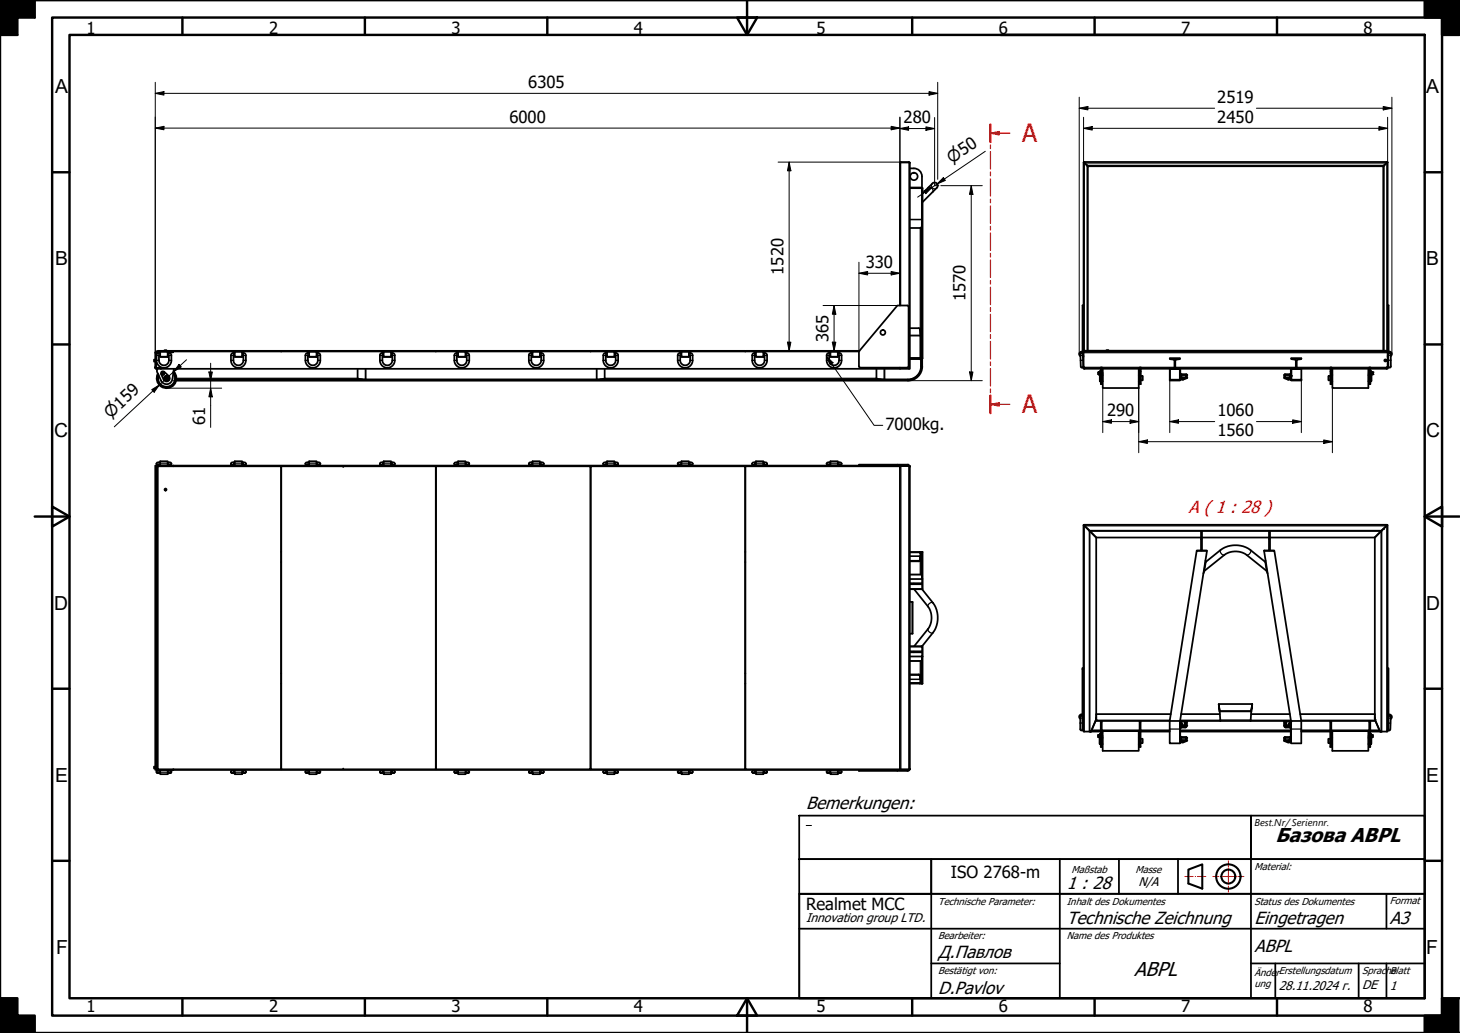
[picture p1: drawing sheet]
<svg xmlns="http://www.w3.org/2000/svg" width="420mm" height="297mm" viewBox="0 0 420 297" stroke-linecap="round" stroke-linejoin="round" font-family="sans-serif">
<!-- layer: Visible (ISO) -->
<g fill="none" stroke="#000" stroke-width=".51">
<path d="M259 46.8h2.8v59.3h-2.8M261.8 46.8l-.2-.2-2.6 .2v41M261.8 46.8h.1M261.8 54.1h3.7v48.9h-.6M261.8 48.4a2.64 2.64 0 0 1 3.5 2.3v3.3M261.8 54l3.6 .1M268.3 52.7a.9 .9 0 0 1 1.3 0 .9 .9 0 0 1 0 1.3l-4.1 4.1M268.3 52.8l-2.8 2.8M311.8 46.7h.2zM311.8 46.7v41.1M311.9 46.7h.1M312 46.6v.2"/>
<path d="M312 46.6h87.2M312 46.8l1.1 1M312.8 47.5l.3 .3M399.1 46.8l-1 1 .2-.3M399.1 46.8l.1-.2-.2 .3M399.3 46.7h-.1M399.3 46.7v41.1M265 65.5l-3.2 .1M258.3 87.8h2.8l.4 .4-.1 17.3-.3 .2-13.7-.1-.2-.3v-4.2zM261.8 94.4l2.9 .1 .2 8.6h.1a5.5 5.5 0 0 1-1.1 4.9 3.7 3.7 0 0 1-2.6 1.1l-8.9-.1-.2-.3v-2.6M399.3 87.8h.3v13.3M399.3 87.8v13.2h.3"/>
<path d="M44.7 105.7l.4 .4M44.7 103.4h-.4v.6h.4M44.7 105.7v.1M44.9 105.6l-.2 .1M44.9 105.7l.2 .1M45.1 105.8h1.2v.3h-1.2M45.1 101.1h202.1M45.1 101.1l-.4 .4v4.2M45.1 101.3l-.2 .1v4.1M45.2 106.1v.8l1.2 2.6a1.71 1.71 0 0 0 1.8 1 1.71 1.71 0 0 0 1.4-1.5l.4-2.9M45.2 106.1l-.2 .1 .2 .1M45.4 101.1v-.2h35.5v.2"/>
<path d="M46.1 101.3l-1.2 .2v4.1l.2 .2M46.1 101.1h2.2v1.6h-2.2zM46.1 101.5h-.6l-.4 .4v2.4l.6 .8 1.3 .7 1.3-.3 .9-1.2 .1-2.4-.4-.4h-.6M46.1 102.2h-.4v1.4a1.43 1.43 0 0 0 1.5 1.5 1.43 1.43 0 0 0 1.4-1.5v-1.4h-.3M46.5 106.9h.8l1.3 1.2a.92 .92 0 0 1-.1 1.4 .92 .92 0 0 1-1.4-.3l-.7-1.6zM46.6 107.4l.1 .2M46.6 107.5l.3 .2M46.7 107.2l-.1 .3M46.8 107.1l-.2 .2M46.8 107.7h.2M46.8 107.7h.1M46.9 107.1h.2"/>
<path d="M47 107.1l-.3 .1M47 107.1l.2 .2M47.1 107.6l-.2 .1M47.2 107.6l-.3 .1M47.2 107.2v.2M47.2 107.3l.1 .1M47.2 107.3l-.1 .3M47.2 107.5l-.1 .2M47.3 107.4l-.1 .2M47.3 100.9v-.2h.6v.2M47.8 108.8l.1 .1M47.8 108.7v.1"/>
<path d="M47.8 108.6v.2M48 108.6l.1 .2M48 108.6l-.2 .1M48 108.6h-.2M48 108.9h-.1M48.1 108.8l-.1 .1M49.8 101.1v.2h-1.5h1.5M49.9 107.3a2.44 2.44 0 0 1-1.6 3.9 2.44 2.44 0 0 1-2.7-3.3M49.9 107.1a2.61 2.61 0 0 1-1.6 4.3 2.61 2.61 0 0 1-2.7-3.7M50 106.8a2.85 2.85 0 0 1 .1 3.8 2.85 2.85 0 0 1-3.8 .5 2.85 2.85 0 0 1-.9-3.7M67.5 101.1h2.2v1.6h-2.2zM67.5 101.5h-.6l-.4 .4v2l.7 1.3 1.2 .6 1.4-.4 .8-1.1 .1-2.3-.4-.5h-.6"/>
<path d="M67.5 102.2h-.3v1.4a1.43 1.43 0 0 0 1.4 1.5 1.43 1.43 0 0 0 1.4-1.5v-1.4h-.3M80.9 101.1v-.2h44.5v.2M89 101.1h2.1v1.6h-2.1zM89 101.5h-.7l-.3 .4-.1 2.2 .8 1.2 1.1 .5 1.3-.3 1-1.2v-2.4l-.4-.4h-.6M89 102.2h-.4v1.4a1.43 1.43 0 0 0 1.4 1.5 1.43 1.43 0 0 0 1.5-1.5v-1.4h-.4M102.9 106.1l.1 2.7 2.1 .3h66.7l2.1-.2 .1-2.8M110.4 101.1h2.1v1.6h-2.1zM110.4 101.5h-.6l-.4 .4v2.4l.5 .8 1.4 .7 1.3-.3 .9-1.2 .1-2.4-.4-.4h-.7M110.4 102.2h-.4v1.4a1.43 1.43 0 0 0 1.5 1.5 1.43 1.43 0 0 0 1.4-1.5v-1.4h-.4M125.5 101.1v-.2h44.4v.2M131.8 101.1h2.2v1.6h-2.2zM131.8 101.5h-.6l-.4 .4v2l.6 1.3 1.3 .6 1.4-.4 .9-1.3v-2.2l-.4-.4h-.6"/>
<path d="M131.8 102.2h-.3v1.4a1.43 1.43 0 0 0 1.4 1.5 1.43 1.43 0 0 0 1.4-1.5v-1.4h-.3M153.2 101.1h2.2v1.6h-2.2zM153.2 101.5h-.3a.69 .69 0 0 0-.7 .7v1.8l.4 .9 .9 .7 1.4 .1 1-.6 .6-1.3-.1-1.8-.4-.5h-.6M153.2 102.2h-.3v1.4a1.43 1.43 0 0 0 1.4 1.5 1.43 1.43 0 0 0 1.4-1.5v-1.4h-.3M174.7 101.1h2.1v1.6h-2.1zM174.7 101.5h-.6l-.4 .4-.1 1.9 .6 1.3 .9 .6h1.3l.9-.6 .5-.8 .1-2.1a.69 .69 0 0 0-.7-.7h-.4M174.7 102.2h-.4v1.4a1.43 1.43 0 0 0 1.5 1.5 1.43 1.43 0 0 0 1.4-1.5v-1.4h-.4M196.1 101.1h2.1v1.6h-2.1zM196.1 101.5h-.6l-.4 .4v2.2l.7 1.2 1.2 .5 1.3-.3 .7-.7 .3-.7-.1-2.2-.3-.4h-.7M196.1 102.2h-.4v1.4a1.43 1.43 0 0 0 1.5 1.5 1.43 1.43 0 0 0 1.4-1.5v-1.4h-.4M217.5 101.1h2.2v1.6h-2.2zM217.5 101.5h-.6l-.4 .4 .1 2.4 .5 .8 1.3 .7 1.3-.3 1-1.2v-2.4l-.4-.4h-.6"/>
<path d="M217.5 102.2h-.3v1.4a1.43 1.43 0 0 0 1.4 1.5 1.43 1.43 0 0 0 1.4-1.5v-1.4h-.3M239 101.1h2.1v1.6h-2.1zM239 101.5h-.7l-.4 .5v1.9l.7 1.3 1.2 .6 1.4-.4 .9-1.1v-2.3l-.4-.5h-.6M239 102.2h-.4v1.4a1.43 1.43 0 0 0 1.4 1.5 1.43 1.43 0 0 0 1.5-1.5v-1.4h-.4M247.3 100.9h-32.8v.2l-.1-.2h-44.4v.2M259 105.7v.4h-212.7v-.3h-1.2M261.8 103h2.9v.3M265.4 103a6.1 6.1 0 0 1-1 5 4.1 4.1 0 0 1-3.1 1.5h-210.6M310.9 102l.1-.5 .8-.2v-.3l-1.1 .5-.1 .5 .3 .4M311.1 101.5h.3l.2 .3 .1 3.6-.3 .3-.4-.3-.1-3.6zM311.5 101v-13.2h.3v13.2l-.3 .1M311.5 101.4v.2"/>
<path d="M311.6 105.7h.2M311.6 102.3h.2l-.2 .3M311.8 105.6l.3 .1v.3M311.8 105.6v.4h.3M311.8 105.8h.3M312 101v-.2h87.1v.2M312.1 106h4.7v-.3h.3v.3h10.9v-.3h.3v.3h8.4M313.1 100.8v-53h85v53M316.1 107.1l.1 .1M316.1 107v.6M316.1 107.6v.1M316.2 107.2v.4"/>
<path d="M316.2 107.6h-.1M316.2 107l-.1 .1M316.2 107h.1l-.1 .2M316.2 107h-.1M316.3 107.6h-.2M316.3 107.2v.4h-.1M316.3 107.6h.1M316.3 107h.1M316.4 107v.7M316.5 107v.7M316.8 105.7v4.8h.3v-4.8M316.8 106.7h-.3v3h.3"/>
<path d="M316.8 105.8h.3M316.8 106.8h.3M317.1 109.4h.1M317.1 108.1h.1M317.1 107.5h.1M317.1 107.2h.1M317.2 107.2v.3M317.2 109.7h.2M317.2 107.8h.2M317.2 107.8v1.9M317.4 106v5.6h10.3v-5.6M318.4 100.8v-.1h.6v.1"/>
<path d="M327.7 109.7h.1M327.7 107.8h.1M327.8 107.8v1.9M327.9 109.4h.1M327.9 108.1h.1M328 105.7v4.8h.3v-4.8M328 105.8h.3M328 106.8h.3M328.3 109.4h.5M328.3 108.1h.5M328.8 108.1v1.3M336.6 109.3v.1h3v-.1"/>
<path d="M336.6 106v3.3M336.7 109.2l-.1 .1M336.7 106v3.2M336.7 106h2.8l-2.8 .1M336.8 103.3l1.1 .2 .1 2.2M336.8 103.3l-.2-.3h3l-.2 .3M338 105.7l-.1 .3M338 105.7h.2v.3h-.2zM338.2 105.7l.1 .3M339.4 103.3l-1.1 .2-.1 2.2M339.5 109.2l.1 .1M339.5 106.1v3.1h-2.8"/>
<path d="M339.5 106h32.1M339.6 109.1v.2M339.7 106v1.4l.3 .2 1.5 .1 .1 1-1.2 .5-.9-.1M371.5 106v1.4l-.3 .2-1.6 .1v1l2 .6M371.6 109.3v.1h2.9v-.1M371.6 109.1v.2M371.6 106v3.2h2.9v-3.1M371.6 106h2.9l-2.9 .1M371.7 103.3l-.1-.3h2.9l-.1 .3M371.7 103.3l1.2 .2v2.2M372.9 105.7v.3M372.9 105.7h.3v.3h-.3z"/>
<path d="M373.2 105.7v.3M374.4 103.3l-1.2 .2v2.2M374.5 109.3h.1M374.5 106h8.3v-.3h.4v.3h10.8v-.3h.4v.3h4.6M382.4 108.1v1.3M382.4 109.4h.5M382.4 108.1h.5M382.9 105.7v4.8h.3v-4.8M382.9 105.8h.3M382.9 106.8h.3M383.2 109.4h.1M383.2 108.1h.1"/>
<path d="M383.3 107.8v1.9M383.3 109.7h.1M383.3 107.8h.1M383.4 106v5.6h10.4v-5.6M393.8 109.7h.1M393.8 107.8h.1M393.9 107.8v1.9M393.9 107.2v.3M393.9 107.5h.2M393.9 107.2h.2M394 109.4h.1M394 108.1h.1"/>
<path d="M394.1 105.7v4.8h.3v-4.8M394.1 105.8h.3M394.1 106.8h.3M394.4 106.7h.2v3h-.2M394.6 108l.1 .1M394.6 107v.7M394.7 108.1l-.1 1.3M394.8 107.6h.1M394.7 107h.3M394.8 107v.7M394.8 107h.1M394.8 107v.7h.2"/>
<path d="M394.8 107.3h.2M395 107v.6zM395 107.6l-.3 .1M395 107.7h.1M399.1 105.8h.2M399.3 105.5l-.3 .5M399.3 101l1.1 .4 .1 .5-.3 .5M399.3 101.3l.8 .2 .1 .5M399.3 105.5v.1M399.3 105.6v.4h-.3M399.3 101h-87.5v4.6M399.3 101v4.5"/>
<path d="M399.5 102.3h-.2l.2 .3M399.5 105.4v-3.6l.4-.3 .3 .3 .1 3.6M399.6 105.6l-.3 .1M399.6 101.4v.2M400.3 105.4l-.4 .3-.3-.3M45.4 134.1h35.5v87.1h-35.5zM45.4 133.7h.7M46.1 133.8l2.2 .1M46.1 133h-.8l-.3 .3 .3 .4 .8 .1M48.3 133.8v-1.2h-2.2v1.3M48.3 133h.8l.2 .3-.2 .4-.8 .1M48.3 133.7h.6"/>
<path d="M49.9 134.1v-.2h-5.2v87.5h5.1v-.2M66.9 133.7h.6M67.5 133.8l2.2 .1M67.5 133h-.8l-.2 .3 .2 .4 .8 .1M69.7 133.8v-1.2h-2.2v1.3M69.7 133h.8l.3 .3-.3 .4-.8 .1M69.7 133.7h.6M80.9 134.2h.1M80.9 134.1h44.5v87.1h-44.5zM88.3 133.7h.7M89 133.8l2.1 .1M89 133h-.8l-.3 .2 .2 .5 .9 .1"/>
<path d="M91.1 133.8v-1.2h-2.1v1.3M91.1 133h.8l.3 .3-.2 .4-.9 .1M91.1 133.7h.7M98.7 134.3h.1M109.7 133.7h.7M110.4 133.8l2.1 .1M110.4 133h-.8l-.3 .3 .2 .4 .9 .1M112.5 133.8v-1.2h-2.1v1.3M112.5 133h.8l.3 .3-.2 .4-.9 .1M112.5 133.7h.7M125.4 134.2h.1M125.5 134.1h44.4v87.1h-44.4z"/>
<path d="M131.2 133.7h.6M131.8 133.8l2.2 .1M131.8 133h-.8l-.3 .3 .3 .4 .8 .1M134 133.8v-1.2h-2.2v1.3M134 133h.8l.2 .3-.2 .4-.8 .1M134 133.7h.6M152.6 133.7h.6M153.2 133.8l2.2 .1M153.2 133h-.8l-.2 .3 .2 .4 .8 .1M155.4 133.8v-1.2h-2.2v1.3M155.4 133h.8l.3 .3-.2 .4-.9 .1M155.4 133.7h.7"/>
<path d="M169.9 134.2h.1M170 134.1h44.4v87.1h-44.4zM174 133.7h.7M174.7 133.8l2.1 .1M174.7 133h-.8l-.3 .3 .2 .4 .9 .1M176.8 133.8v-1.2h-2.1v1.3M176.8 133h.8l.3 .2-.2 .5-.9 .1M176.8 133.7h.7M195.5 133.7h.6M196.1 133.8l2.1 .1M196.1 133h-.9l-.2 .3 .2 .4 .9 .1M198.2 133.8v-1.2h-2.1v1.3"/>
<path d="M198.2 133h.9l.2 .3-.2 .4-.9 .1M198.2 133.7h.7M214.4 134.2h.1M216.9 133.7h.6M217.5 133.8l2.2 .1M217.5 133h-.8l-.2 .3 .2 .4 .8 .1M219.7 133.8v-1.2h-2.2v1.3M219.7 133h.8l.2 .3-.2 .4-.8 .1M219.7 133.7h.6M238.3 133.7h.7M239 133.8l2.1 .1M239 133h-.8l-.3 .3 .2 .4 .9 .1"/>
<path d="M241.1 133.8v-1.2h-2.1v1.3M241.1 133h.9l.2 .3-.2 .4-.9 .1M241.1 133.7h.7M247.2 133.9h-197.4v.2M247.2 133.9h12M258.3 133.9v-.3h3.2v.3M258.3 133.6h-11.1v.3M259 134.2l.2-.2h2.4l.2 .2M259 133.9v87.5M259.1 134.1h2.6M259.2 133.9l-.2 .2h-44.5v87.1h44.5M259.2 133.9h2.4l.2 .2"/>
<path d="M261.8 134.1h.1M261.8 134.1v87.1M80.9 158.7h.1M125.4 158.7h.1M214.4 158.7h.1M261.8 158.7h3.7v7.8M264.7 158.7l.2 1.4M264.9 158.9h.1l-.1 .2M265.3 158.7l-.4 1.2M265.4 158.7l-.5 1.4M311.8 151l.2 .1zM311.8 151v59.4h5v-.3"/>
<path d="M311.9 150.9l.1 .2M311.9 150.9h87.3M312 151.1l3.5 3.5M312 151.1h.1M312.1 151.2l3.4 3.4M313 152.1h.1M315.5 154.6v52.1l-1.6 3.7M315.5 154.6h30.1M344.4 158.4h2.9l-7.7 48.9v6.4h-3v-6.4zM344.4 158.4h2.9M345.6 152.7h.3v5.5h-.3zM345.9 154.6h19.3"/>
<path d="M363.8 158.4h2.9M365.2 152.7h.3v5.5h-.3zM365.5 154.6h30.1M395.6 154.6v52.1M399.1 151.1l-3.5 3.5M399.1 151.1l.2-.1-3.7 3.6M399.2 150.9l-.1 .2zM399.3 151v59.4h-4.9v-.3M80.9 161.6h.1M125.4 161.6h.1M214.4 161.6h.1M261.8 169.4h3.5"/>
<path d="M261.8 166.5h3.6v2.9h-3.6M261.8 173l.8 .1v9.1l-.8 .1M261.8 167.7h3.5v.3h-3.4M261.8 165.2h3.4M261.9 167.7l-.1 .3M263.1 169.4l4 5a5.6 5.6 0 0 1 0 6.4l-4 5.1M264.9 160.1v-.1l-.3 1.2-2.8 .1M264.9 160.1h.1M264.9 160.1l-.3 1.3h-2.8M265.2 166.5h.3l-.1 2.9M265.2 169.4h.2M265.3 169.4l3.6 4.6 .6 1.3 .4 1.9-.2 1.9-.7 2.1-3.7 4.7"/>
<path d="M346.6 164.2l5.8-4.6a5.6 5.6 0 0 1 6.3 0l5.8 4.6M346.6 164.2l-.3 .7M346.9 161.2l.1 .4M347 161.6l4.7-3.8 1.7-.7 1.7-.3 2.2 .2 1.9 .7 4.9 3.9M347 161.6l-.4 2.6M364.1 161.6l.4 2.6M364.2 161.2l-.1 .4M364.5 164.2l.3 .7M80.9 196.6h.1M80.9 193.6h.1M125.4 196.6h.1M125.4 193.6h.1"/>
<path d="M214.4 196.6h.1M214.4 193.6h.1M261.8 185.9h3.5M261.8 185.9h3.6v2.9h-3.6M261.8 193.9l2.8 .1 .3 1.3M261.8 194.1h2.8l.3 1.2M261.8 187.3h3.5v.3h-3.4M261.8 190.1h3.4M261.9 187.3l-.1 .3M264.7 196.4v.2M264.9 195.3l.1 .1M264.9 195.2l.5 1.4"/>
<path d="M264.9 196.2l.1 .2h-3.2M264.9 195.2v1.2M264.9 195.3v.1M264.9 195.2h.1M265 195.4l.3 1.2M265.2 188.8h.3M265.4 185.9l.1 2.9M265.4 185.9h-.2M265.5 188.8v7.8h-3.7M311.8 192.1h-.3v17.9h.3M399.3 192.1h.3v17.9h-.3M311.1 205.4l-.5 .6 .3 .7"/>
<path d="M311.5 205.9a.35 .35 0 0 0-.4-.1 .35 .35 0 0 0-.2 .3v3.6l.2 .3 .4-.1M311.5 205.7l-.5 .1-.1 .5M311.5 205.4l-.4 .1M313.7 210.4h.1M314 210.1h2.8M315.3 207.3h80.5M315.4 206.9l.1 .1M315.4 206.9h.1M315.5 205.4v1.1M315.5 207l-1.6 3.3M315.5 205.3h21.4M315.5 206.5v.1"/>
<path d="M316.1 211.4h.1M316.1 211.4v.6M316.1 212h.1M316.1 211.3l.2 .1zM316.1 211.7v.3M316.1 211.4v.3M316.3 211.4v.3h-.2M316.3 211.7v.3h-.2M316.3 211.9h.1M316.3 211.4h.1M316.4 211.3v.7M316.5 211.3v.7"/>
<path d="M316.5 212.3v1.5M316.8 210h.1M316.8 210v.1M316.8 207.3v.3h.3M316.8 211.1h-.3v2.9h.3M317.1 207.3v7.5h-.3v-7.2M317.1 212.4h.1M317.1 213.7h.1M317.1 211.5h.1M317.1 211.8h.1M317.1 210v.1M317.1 210.1v.3h.2"/>
<path d="M317.1 210.1h10.8M317.2 211.5v.3M317.2 212.2v1.8M317.2 212.2h.1M317.2 214h.1M317.3 210.2h10.4v5.7h-10.4zM327.7 212.2h.1M327.7 214h.1M327.8 212.2v1.8M327.9 212.4h.1M327.9 213.7h.1M327.9 210.1v.3h-.2"/>
<path d="M327.9 210h.1M328 210l-.1 .1M328 207.3v.3h.2M328.2 207.3v7.5h-.2v-7.2M328.2 212.4h.5M328.2 213.7h.5M328.3 210v.1M328.3 210.1v.3h8.3M328.3 210.1h8.3M328.7 212.4v1.3M339.6 210.1h31.9M339.6 210.4h31.9"/>
<path d="M339.7 207.3l-.1 .2M339.9 205.3h11.1M341.1 207.4l-.1 .1M341.4 207.3l.1 .2-.1 1.5-.3 .2h-1.1l-.3 .2-.1 2.3 .3 .3h1.6v1l-1.1 .5h-.8M350.7 202.4h9.7M351 204.4v.1M351 204.4l-.3-2 .3 2.1M351 204.6l.2 2.7M360 205.3h11.2M360.1 204.4v.1M360.1 204.6l-.2 2.7M360.4 202.4l-.3 2.1z"/>
<path d="M369.7 207.3l-.1 .2 .1 1.5 .3 .2h1.1l.3 .2 .1 2.3-.3 .3h-1.6v1l1.1 .5h.9M370 207.4l.1 .1M371.4 207.3l.2 .2M371.5 207.3l-7.7-48.9h2.9l7.8 48.9v6.4h-2.9v-6.4M374.2 205.3h21.4M374.5 210.1h8.3M382.4 212.4v1.3M382.4 212.4h.4M382.4 213.7h.4M382.8 210v.1M382.8 207.3v.3h.3M382.8 210.1v.3h-8.3"/>
<path d="M383.1 207.3v7.5h-.3v-7.2M383.1 212.4h.1M383.1 213.7h.1M383.2 210v.1M383.2 210.1v.3h.2M383.2 210.1h10.8M383.3 212.2v1.8M383.3 212.2h.1M383.3 214h.1M383.4 210.2h10.4v5.7h-10.4zM393.8 212.2h.1M393.8 214h.1"/>
<path d="M393.9 212.2v1.8M393.9 211.5v.3M393.9 211.5h.1M393.9 211.8h.1M394 212.4h.1M394 213.7h.1M394 210v.1M394 210.1v.3h-.2M394 207.3v.3h.3M394.3 210l.1 .1M394.3 207.3v7.5h-.3v-7.2M394.3 211.1h.3v2.9h-.3"/>
<path d="M394.3 210h.1M394.4 210.1h2.6M394.6 212.3v1.5M394.6 211.3v.7M394.8 211.9h.1M394.7 212l.1-.7v.7h.2M394.8 211.4h.1M394.8 211.8h.2M394.8 211.4h.2M395 211.3v.1M395 211.3h-.3M395 211.4v.6"/>
<path d="M395 212h.1M395.6 206.5v.1M395.6 206.6h.1M395.6 206.7l1.7 3.7M395.6 205.4v1.1M395.6 207l1.6 3.3M395.7 206.9l-.1 .1M395.7 206.9h.1M397.3 210.4h.1M399.6 205.4a.75 .75 0 0 1 .9 .4 .75 .75 0 0 1-.3 1M399.6 205.7l.5 .2 .1 .4M399.6 206l.5-.1 .1 .6-.1 3.2-.2 .3h-.4"/>
<path d="M44.7 220.4h-.4v.6h.4M45 222l.3 .3h.8h-.7M45 221.9v.1M46.1 221.4h2.2v1.2h-2.2zM46.1 221.6h-.8l-.3 .3M48.3 221.6h.8l.2 .3M49.3 222l-.2 .3h-.8h.6M49.3 221.9v.1M49.8 221.4h197.4M49.9 221.2l-.1 .2M66.5 222l.2 .3h.8h-.7M66.5 221.9v.1"/>
<path d="M67.5 221.4h2.2v1.2h-2.2zM67.5 221.6h-.8l-.2 .3M69.7 221.6h.8l.3 .3M70.8 222l-.3 .3h-.8h.7M70.8 221.9v.1M80.9 221h.1M87.9 222l.2 .3h.9h-.7M87.9 221.9v.1M89 221.4h2.1v1.2h-2.1zM89 221.6h-.9l-.2 .3M91.1 221.6h.8l.3 .3M92.2 222l-.3 .3h-.8h.7"/>
<path d="M92.2 221.9v.1M98.7 221h.1M109.3 222l.3 .3h.8h-.7M109.3 221.9v.1M110.4 221.4h2.1v1.2h-2.1zM110.4 221.6h-.8l-.3 .3M112.5 221.6h.9l.2 .3M113.6 222l-.2 .3h-.9h.7M113.6 221.9v.1M125.4 221h.1M130.7 222l.3 .3h.8h-.7M130.7 221.9v.1"/>
<path d="M131.8 221.4h2.2v1.2h-2.2zM131.8 221.6h-.8l-.3 .3M134 221.6h.8l.2 .3M135 222l-.2 .3h-.8h.7M135 221.9v.1M152.2 222l.2 .3h.8h-.6M152.2 221.9v.1M153.2 221.4h2.2v1.2h-2.2zM153.2 221.6h-.8l-.2 .3M155.4 221.6h.8l.3 .3M156.5 222l-.3 .3h-.8h.7M156.5 221.9v.1"/>
<path d="M169.9 221h.1M173.6 222l.3 .3h.8h-.7M173.6 221.9v.1M174.7 221.4h2.1v1.2h-2.1zM174.7 221.6h-.8l-.3 .3M176.8 221.6h.9l.2 .3M177.9 222l-.2 .3h-.9h.7M177.9 221.9v.1M195 222l.3 .3h.8h-.7M195 221.9v.1M196.1 221.4h2.1v1.2h-2.1zM196.1 221.6h-.8l-.3 .3"/>
<path d="M198.2 221.6h.8l.3 .3M199.3 222l-.2 .3h-.9h.7M199.3 221.9v.1M214.4 221h.1M216.5 222l.2 .3h.8h-.6M216.5 221.9v.1M217.5 221.4h2.2v1.2h-2.2zM217.5 221.6h-.8l-.2 .3M219.7 221.6h.8l.2 .3M220.7 222l-.2 .3h-.8h.7M220.7 221.9v.1M237.9 222l.2 .3h.9h-.7"/>
<path d="M237.9 221.9v.1M239 221.4h2.1v1.2h-2.1zM239 221.6h-.8l-.3 .3M241.1 221.6h.8l.3 .3M242.2 222l-.3 .3h-.8h.7M242.2 221.9v.1M258.3 221.4h-11.1v.3h14.3v-.3M259 221.2l.2 .2M259 221.1l.2 .2h2.4l.2-.2M259 221.2h.1M259.1 221.2h2.6M259.2 221.4h-.9v.3"/>
<path d="M261.8 221.2h.1M261.8 221.2l-.1 .2h-2.5"/>
<circle cx="263" cy="50.7" r="1.07"/>
<circle cx="254.1" cy="95.6" r=".71"/>
<circle cx="46.9" cy="107.4" r=".35"/>
<circle cx="47.9" cy="108.8" r=".71"/>
<circle cx="47.9" cy="108.8" r=".56"/>
<circle cx="47.9" cy="108.8" r=".46"/>
<circle cx="47.9" cy="108.8" r=".12"/>
<circle cx="47.9" cy="108.8" r=".16"/>
<circle cx="398.7" cy="103.6" r=".29"/>
<circle cx="47.6" cy="140.8" r=".29"/>
</g>
<!-- layer: Visible Narrow (ISO) -->
<g fill="none" stroke="#000" stroke-width=".36">
<path d="M259 46.8h.1M259.2 46.6v41.2M261.5 46.6v.1M261.6 46.7v59.4M261.8 46.8h.1M261.8 54.1h3.4h-3.4M265.2 54.1v48.9M265.4 54.1v48.9M267.1 53.9a.97 .97 0 0 1 1.1 .3 .97 .97 0 0 1 .2 1M311.9 46.7h.1M312 46.7v54.1M312.1 46.9h86.9"/>
<path d="M312.8 47.5h85.5M312.9 47.6v53.2M398.3 47.6v53.2M399.1 46.7v54.1M399.2 46.7h.1M261.8 63.2h3.4M261.8 63.1h3.4M264.8 65.6v30.5M265.1 65.2v37.8M261.8 96.6h3.1M261.8 96.4h3.1M44.7 105.5h.2"/>
<path d="M44.7 105.7h.2M44.7 101.5h.2M44.9 105.8l-.1 .1M45 103.6h.7M45.1 101.1v.2M45.1 105.8v.3M45.7 101.5v.7h-.7M46.1 101.2h2.2M46.1 102.5h2.2M48.6 103.6h.7M48.6 101.5v.7h.7M49.7 101.1v.2"/>
<path d="M50.7 109.3h210.6M50.8 108.8h52.1M50.8 109h53.4M66.5 103.6h.7M67.2 101.5v.7h-.7M67.5 101.2h2.2M67.5 102.5h2.2M70 103.6h.8M70 101.5v.7h.8M87.9 103.6h.7M88.6 101.5v.7h-.7M89 101.2h2.1"/>
<path d="M89 102.5h2.1M91.5 103.6h.7M91.5 101.5v.7h.7M105.1 106.1v3M105.3 106.1v3M109.3 103.6h.7M110 101.5v.7h-.7M110.4 101.2h2.1M110.4 102.5h2.1M112.9 103.6h.7M112.9 101.5v.7h.7M130.7 103.6h.8"/>
<path d="M131.5 101.5v.7h-.8M131.8 101.2h2.2M131.8 102.5h2.2M134.3 103.6h.7M134.3 101.5v.7h.7M152.2 103.6h.7M152.9 101.5v.7h-.7M153.2 101.2h2.2M153.2 102.5h2.2M155.7 103.6h.8M155.7 101.5v.7h.8M171.6 106.1v3"/>
<path d="M171.8 106.1v3M172.7 109h80.8M173.6 103.6h.7M174 108.8h78.2M174.3 101.5v.7h-.7M174.7 101.2h2.1M174.7 102.5h2.1M177.2 103.6h.7M177.2 101.5v.7h.7M195 103.6h.7M195.7 101.5v.7h-.7M196.1 101.2h2.1"/>
<path d="M196.1 102.5h2.1M198.6 103.6h.7M198.6 101.5v.7h.7M216.5 103.6h.7M217.2 101.5v.7h-.7M217.5 101.2h2.2M217.5 102.5h2.2M220 103.6h.7M220 101.5v.7h.7M237.9 103.6h.7M238.6 101.5v.7h-.7M239 101.2h2.1"/>
<path d="M239 102.5h2.1M241.5 103.6h.7M241.5 101.5v.7h.7M254.4 106.1v3M254.6 106.1v3M259.2 105.7v.4M261.3 109.1v.2M261.8 103.2h2.9M261.8 103.3h2.9M261.8 103h3.1M261.8 102.9h3.1M265 103v.1"/>
<path d="M265.1 103l-.1 2.4M265.3 103v2.4h-.2a3.8 3.8 0 0 1-3.8 3.8h-210.6M265.3 105.3a4 4 0 0 1-4 4M311.6 102.2h-.7M311.7 103.6h-.7M311.7 105.3h.1M311.8 101.4h87.5M311.9 105.6h.2M312.1 105.6h86.9v.3M312.1 105.6v.3M316.5 109.1h.3M316.5 107.5h.3"/>
<path d="M316.8 109.5h.3M328 109.5h.3M338.3 105.7v.3M339.5 109l.2 .1M339.5 108.3h.2l.2 .7M339.5 108.1h.3M339.5 109.1l.2 .1M339.5 107.7l.4 .2M339.5 107.9l.5 .4M339.5 107.4l.4 .5M339.6 106v1.4l.1-.1M339.6 107.3l.4 .4z"/>
<path d="M339.7 109.1h.1M339.8 108.2l.1 .1zM339.8 108.1l.2 .2M339.8 108.1v.1M339.8 108v.1M339.9 108.4v.1M339.9 108.4l-.1 .5M339.9 109h.1M339.9 109l.1 .1M339.9 108.5v.5M339.9 108.4h.1M339.9 107.9h1.3"/>
<path d="M340 107.7h1.3zM340 107.6l1.3 .1M340 109.1l.4 .1M340 109.1h-.2M340 108.4l-.1 .1M340 108.3v.1M340 109v.1M340.4 109v.1M340.4 109h.1M340.4 109l.9-.4h-1.3v.4h.4M341.2 107.9l.1 .1M341.2 107.9l.2-.1-.1 .2"/>
<path d="M341.3 108v.4h-1.3M341.3 107.7l.2 .2M341.4 107.6l-.1 .1M341.4 108.4v.1M341.5 108.6l-1 .5M341.5 107.9l-.1 .5M341.5 107.9v.7l-.1-.1M341.5 108.6l.1 .1M341.6 107.8l-.1 .8M369.6 107.8v.9M369.6 108.6l.1 .2M369.7 108.6l.1 .2z"/>
<path d="M369.7 108l-.1 .6 .1-.1M369.7 108.4v.1M369.7 108.4h.2M369.7 108h.2M369.7 108v.4M369.7 108.8h.1M369.7 108.8l.9 .3M369.8 107.6h1.3M369.8 107.7l1.4 .1zM369.8 107.7l-.2 .2M369.9 108.4l-.2 .1M369.9 108v.4"/>
<path d="M369.9 107.9v.1M369.9 107.9v-.1l-.2 .2M369.9 107.9h1.3M370.7 109l.1 .1M370.7 109h.1M370.7 109l-.8-.4h1.2v.4h-.3M370.8 109v.1M371.1 109.1h.3M371.1 109.1l-.3 .1M371.1 108.3v.1h-1.2M371.1 109v.1M371.2 109h-.1"/>
<path d="M371.2 109h.2M371.2 109l-.1 .1M371.2 107.8v.1M371.2 108.4v.5v-.4M371.2 108.4v.1M371.2 108.4l-.1 .2 .1-.1M371.3 108.2l.1 .1zM371.3 108v.1M371.3 108.1l-.2 .2M371.3 108.1l.1 .1M371.4 109h.1M371.4 108.2l.2-.1z"/>
<path d="M371.4 108.9l-.2 .1M371.4 109.1h.1M371.4 109.1v.1M371.4 109l.1 .1M371.5 107.3h.1M371.5 107.3l-.3 .4M371.6 106l-.1 1.3M371.6 108.2l-.2 .1v.7M371.6 109h-.2M371.6 109.1l-.1 .1M371.6 107.9l-.5 .4M371.6 107.7l-.4 .2"/>
<path d="M371.6 107.4l-.4 .4M372.9 105.7v.3M382.9 109.5h.3M394.1 109.5h.3M394.4 109.1h.2M394.4 107.5h.2M399 105.6h.2M399.3 105.3h.2M399.5 102.2h.7M400.2 103.6h-.7M45 133.4l.3 .3h.3M45 133.3l.5 .4"/>
<path d="M45.1 133.9v87.5M45.8 133v.7M46.1 133.2h2.2M48.6 133v.7M49.3 133.4l-.2 .3h-.3M49.3 133.3l-.4 .4M66.5 133.4l.2 .3h.3M66.5 133.3l.4 .4M67.2 133v.7M67.5 133.2h2.2M70 133v.7M70.8 133.4l-.3 .3h-.3"/>
<path d="M70.8 133.3l-.5 .4M87.9 133.4l.2 .3h.4M87.9 133.3l.1 .3 .3 .1M88.6 133v.7M89 133.2h2.1M91.5 133v.7M92.2 133.4l-.2 .3h-.4M92.2 133.3l-.4 .4M109.3 133.4l.2 .3h.4M109.3 133.3l.4 .4M110 133v.7M110.4 133.2h2.1"/>
<path d="M112.9 133v.7M113.6 133.4l-.2 .3h-.3M113.6 133.3l-.4 .4M130.7 133.4l.3 .3h.3M130.7 133.3l.5 .4M131.5 133v.7M131.8 133.2h2.2M134.3 133v.7M135 133.4l-.2 .3h-.3M135 133.3l-.4 .4M152.2 133.4l.2 .3h.3M152.2 133.3l.4 .4"/>
<path d="M152.9 133v.7M153.2 133.2h2.2M155.7 133v.7M156.5 133.4l-.2 .3h-.4M156.5 133.3l-.5 .4M173.6 133.4l.2 .3h.4M173.6 133.3l.4 .4M174.3 133v.7M174.7 133.2h2.1M177.2 133v.7M177.9 133.4l-.2 .3h-.4M177.9 133.3l-.1 .3-.3 .1"/>
<path d="M195 133.4l.3 .3h.3M195 133.3l.5 .4M195.7 133v.7M196.1 133.2h2.1M198.6 133v.7M199.3 133.4l-.2 .3h-.3M199.3 133.3l-.4 .4M216.5 133.4l.2 .3h.3M216.5 133.3l.4 .4M217.2 133v.7M217.5 133.2h2.2M220 133v.7"/>
<path d="M220.7 133.4l-.2 .3h-.3M220.7 133.3l-.4 .4M237.9 133.4l.2 .3h.3M237.9 133.3l.4 .4M238.6 133v.7M239 133.2h2.1M241.5 133v.7M242.2 133.4l-.2 .3h-.4M242.2 133.3l-.5 .4M259 134l.1 .1M259.2 133.9v87.5M261.1 133.6v.3"/>
<path d="M261.5 134v87.3M261.6 133.9v.1M261.8 134l-.1 .1M261.8 158.9h3.1M261.8 159.9h3.1M261.8 160h3.1M264.7 158.8h.4M264.9 159.8h.1M265.1 159.9v5.3M265.2 158.8v7.7M265.4 158.7v7.8M311.9 151.1h.1"/>
<path d="M312 151.1v59.3M312.1 151.2h86.9M313.5 152.5h84.1M313.5 152.6v57.8M345.6 152.8l-32-.1v57.7M345.6 155h.3M345.9 152.8h19.3M351.2 158.2a1.09 1.09 0 0 0 1.2 1.4M359.9 158.2a1.07 1.07 0 0 1-1.2 1.4M365.2 155h.3M365.5 152.8h31.9v57.6M397.6 152.6v57.8"/>
<path d="M399.1 151.1v59.3M399.1 151.1h.1M261.8 165.2h3.4M262.5 173.1v9.1M263 167.7v.3M264.4 161.3v.1M264.7 161.1v.2M264.8 160.3v4.9M268.5 173.3a1.07 1.07 0 0 0-1.4 1.1M346.8 162l.1 .1M261.8 196.4h3.3M261.8 190.1h3.4"/>
<path d="M261.8 195.4h3.1M261.8 195.3h3.1M263 187.3v.3M264.4 193.9v.2M264.7 194.1v.1M264.8 190.1v4.9M264.9 195.4h.1M265.1 190.1v5.3M265.2 188.8v7.6M265.4 188.8v7.8M267.1 180.8a1.07 1.07 0 0 0 1.4 1.1M311.5 192.5h.3"/>
<path d="M399.3 192.5h.3M310.9 207.9h.6M310.9 206.5h.6M311.5 209.6h.3M314.1 210h2.7M315.4 207.1h21.3M315.5 206.5h.1M315.5 206.4h.1M316.5 211.2h.3M316.5 212.4h.3M316.8 213.3h.3M317.1 210h10.9"/>
<path d="M317.1 211.5h.1M317.1 211.8h.1M328 213.3h.2M328.2 210h8.4M336.6 209.6h3M339.6 213.3l.1 .2M339.6 212.6l.3 .7M339.6 212.4l.2 .1M339.6 212.4l.1 .1M339.6 213.4l.1 .1M339.6 212.1l.3 .1M339.6 212.2l.4 .4"/>
<path d="M339.6 211.7l.3 .5M339.6 207.5h.1M339.6 207.7v.1M339.6 207.8v.5M339.6 207.8h.1M339.6 208.3v.3M339.6 211.7l.4 .3M339.6 207.1h11.6M339.6 211.6v.1M339.6 209.6v-.2v2.3M339.6 210h31.9M339.7 208.7h-.1"/>
<path d="M339.7 213.5h.1M339.7 208.7h.1M339.7 208.7l-.1 .1M339.7 208.7v.1M339.7 213.3l.1 .2zM339.7 207.3l1.1 .1M339.7 207.5l.3 1M339.7 208.3l.1 .2zM339.7 212.5l.2 .1zM339.7 207.4l-.1 .1 .2-.1M339.7 207.5l-.1 .8M339.7 207.5h.2"/>
<path d="M339.7 207.5l-.1 .3M339.7 207.4v.1M339.7 207.5h.1M339.7 207.4h.1M339.7 207.5l.2 1M339.8 208.5l-.1 .2M339.8 212.5l.2 .1M339.8 212.5h-.1M339.8 207.4v.1M339.8 212.4v.1M339.8 208.7h.2M339.9 207.5l.2 .7"/>
<path d="M339.9 207.5h.1M339.9 207.4v.1M339.9 212.8h.1M339.9 212.8l-.2 .4M339.9 213.3l.1 .1M339.9 212.8v.5M339.9 209.1l1.1 .1zM339.9 208.9l-.3 .2M339.9 208.9l-.3 .5M339.9 208.5v.1M339.9 208.5h-.1M339.9 208.9h1"/>
<path d="M339.9 212.2h1.3M339.9 212h1.4zM339.9 208.6l-.1 .1M339.9 208.6h-.1M339.9 209.2h.1M339.9 212h.1M339.9 208.6l.1 .1M340 207.5l.3 .7M340 207.5h.8v.9M340 209.2h1M340 208.8l-.4 .1M340 209.2l-.4 .3"/>
<path d="M340 207.4v.1M340 208.7v.1M340 208.8h.2M340 208.7h.2M340 209.2h.1M340 212h1.3M340 213.4l.4 .1M340 213.4l-.2 .1M340 212.7l-.1 .1M340 212.6v.1M340 208.5l.2 .2M340 208.5h.2"/>
<path d="M340.1 208.2l.1 .3zM340.2 208.7v.1M340.2 208.5v.1M340.2 208.5l.1 .1M340.2 208.8h.1M340.2 208.6l.1 .1M340.2 208.6v.1M340.3 208.2v.3h.5M340.3 208.2h-.2M340.3 208.7l-.1 .1M340.3 208.6l.5 .1zM340.3 208.8h.5"/>
<path d="M340.3 208.7v.1M340.4 213.3h.1M340.4 213.3h-.4v-.4h1.3l-.9 .4M340.4 213.3v.1M340.8 208.4v.1M340.8 207.4h.3M340.8 207.5h.2M340.8 208.4l.3 .1M340.8 207.4v.1M341 207.5v1zM341 208.4l-.2 .2v-.1M341 208.5l-.2 .3"/>
<path d="M341 209.2h.1M341.1 207.4h.1M341.1 208.5l-.3 .3M341.1 207.4l-.1 .1M341.2 212.2l.1 .1M341.2 207.5l-.1 1M341.2 212.2h.2l-.1 .1M341.3 207.6h.1M341.3 212.3v.4h-1.3M341.3 208.6l-.4 .3M341.3 207.6l-.1-.2 .1 1.2M341.3 208.6l-.1 .4-.3 .1v-.2"/>
<path d="M341.4 212.9h.1M341.3 207.4l.2 .1M341.3 212l.2 .2M341.4 207.3l-.3 .1M341.4 212h-.1M341.4 212.7v.1M341.4 207.6l.1 1.1zM341.4 213.1l-.9 .4M341.5 212.2l-.1 .5M341.5 212.2l-.1 .6M341.5 208.7l-.5 .5M341.5 212.9l-.1 .2"/>
<path d="M341.5 212.9v.1M341.5 208.7h.1M341.5 212.1v.8M341.5 207.5v1.2M351 204.4h9.1M351 204.6h9.1M351.2 207h8.7M359.9 207.1h11.6M369.6 212.1l.1 1M369.6 207.5v1.2M369.6 207.5v1.2zM369.6 208.7l.5 .5"/>
<path d="M369.6 212.2h.1M369.7 212.9l.1 .2zM369.7 213.1h.1M369.7 213.1l.9 .4M369.7 212.3v.5M369.7 212.7v.1M369.7 207.6l.2-.2-.1 1.2M369.7 212.3l.2-.2-.1 .6M369.7 212.3v.4M369.7 212.7h.1M369.7 207.6h.1M369.7 212h1.4"/>
<path d="M369.7 207.3l.1 .1M369.8 207.4h.2M369.8 212l1.4 .1zM369.8 207.4l-.2 .1M369.8 208.6l.4 .3M369.8 208.6h-.1l.1 .3 .4 .2M369.8 212.7l-.1 .1M369.9 207.5h.1M369.9 207.5l.1 1M370 207.4h.1M370 208.5l.3 .3M370 207.4l.1 .1"/>
<path d="M370 207.4l.3 .1M370.1 209.2h1M370.1 207.5v1zM370.1 208.4l.2 .2M370.2 209.1h1zM370.2 208.9h1M370.2 208.9v.2M370.3 208.4v.1M370.3 207.4h-.3M370.3 208.4l-.3 .1M370.3 207.4v.1M370.3 208.7h.5z"/>
<path d="M370.3 208.8h.5M370.3 208.5v.3M370.7 213.3l.1 .1M370.7 213.3h.1M370.7 213.3l-.9-.4h1.3v.4h-.3M370.8 213.3v.1M370.8 208.7v.1M370.8 208.2v.3h-.5M370.8 208.7l.1 .1M370.9 208.6l-.1 .1M370.9 208.6v.1M370.9 208.8h-.1"/>
<path d="M370.9 208.8h.2M370.9 208.7v.1M370.9 208.5l-.1 .1M370.9 208.5v.1M370.9 208.7h.2M371 208.2l-.1 .3zM371.1 213.4l.2 .1M371.1 213.4l-.4 .1M371.1 212.6l-1.3 .1M371.1 208.5l-.2 .2M371.1 208.5h-.2M371.1 208.8l.5 .1"/>
<path d="M371.1 208.7h.2M371.1 208.7v.1M371.2 207.5l-.4 .7M371.2 207.5h-.9v.9M371.2 209.2l.3 .3M371.2 207.4v.1M371.2 208.6l.1 .1M371.2 208.5l.1-1-.2 1M371.2 208.5v.1M371.2 208.5h.1M371.2 208.6h.1M371.2 208.6l-.1 .1"/>
<path d="M371.2 208.9l.4 .2M371.2 212.2l-1.5 .1M371.2 208.9l.4 .5M371.2 213.3l-.1 .1M371.2 213.3h.1M371.2 212.1v.1M371.2 212.8v.4v-.4M371.2 212.8h.1M371.2 212.8l-.1 .1 .1-.1M371.2 207.5h.1M371.3 212.5l.1 .1zM371.3 212.4v.1"/>
<path d="M371.3 208.5l.1 .2zM371.3 208.5v.2M371.3 212.5l-.2 .1M371.3 212.5h.1M371.3 213.3l.1 .2zM371.3 208.7h.1M371.3 207.4l.2 .1zM371.3 207.5l.2 .8M371.3 207.5l.2 .3M371.3 207.4v.1M371.3 213.2l-.1 .1M371.4 207.3l-1.1 .1"/>
<path d="M371.4 208.3l-.1 .2zM371.4 208.7h-.1M371.4 213.5h.1M371.4 207.5h.1M371.4 208.7l.2 .1M371.4 213.3v.2M371.4 208.7v.1M371.4 208.7h.2M371.4 208.7h.1M371.5 209.6v-.2v2.3M371.5 211.6v.1M371.5 207.8v.5"/>
<path d="M371.5 208.3l.1 .3M371.5 211.7l-.3 .3M371.5 207.5h.1M371.5 207.8h.1M371.6 212.6h-.2l-.1 .7M371.6 213.3h-.2M371.6 212.4l-.3 .1M371.6 213.4l-.2 .1M371.6 212.2l-.5 .4M371.6 212.1l-.4 .1M371.6 211.7l-.4 .4M371.6 209.6h2.9"/>
<path d="M371.6 207.5h-.1M371.6 207.7l-.1 .1M374.4 207.1h21.3M374.5 210h8.3M382.8 213.3h.3M383.1 210h10.9M393.9 211.5h.1M393.9 211.8h.1M394 213.3h.3M394.3 210h2.7M394.3 211.2h.3M394.3 212.4h.3"/>
<path d="M395.6 206.5h.1M395.6 206.4h.1M399.3 209.6h.3M399.6 207.9h.6M399.6 206.5h.6M45.4 222.3l-.4-.3 .5 .3M45.8 221.6v.7M46.1 222h2.2M48.6 221.6v.7M48.9 222.3l.4-.3-.4 .3M66.8 222.3l-.3-.3 .4 .3M67.2 221.6v.7"/>
<path d="M67.5 222h2.2M70 221.6v.7M70.3 222.3l.5-.3-.4 .3M88.3 222.3l-.4-.3 .4 .3M88.6 221.6v.7M89 222h2.1M91.5 221.6v.7M91.7 222.3h.3l.2-.3-.4 .3M109.7 222.3l-.4-.3 .5 .3M110 221.6v.7M110.4 222h2.1M112.9 221.6v.7"/>
<path d="M113.2 222.3l.4-.3-.4 .3M131.1 222.3l-.4-.3 .5 .3M131.5 221.6v.7M131.8 222h2.2M134.3 221.6v.7M134.6 222.3l.4-.3-.3 .3M152.6 222.3l-.4-.3 .4 .3M152.9 221.6v.7M153.2 222h2.2M155.7 221.6v.7M156 222.3h.3l.2-.3-.4 .3M174 222.3l-.4-.3 .2 .3h.3"/>
<path d="M174.3 221.6v.7M174.7 222h2.1M177.2 221.6v.7M177.4 222.3l.5-.3-.4 .3M195.4 222.3l-.4-.3 .5 .3M195.7 221.6v.7M196.1 222h2.1M198.6 221.6v.7M198.9 222.3l.4-.3-.4 .3M216.9 222.3l-.4-.3 .4 .3M217.2 221.6v.7M217.5 222h2.2"/>
<path d="M220 221.6v.7M220.3 222.3l.4-.3-.3 .3M238.3 222.3l-.4-.3 .5 .3M238.6 221.6v.7M239 222h2.1M241.5 221.6v.7M241.7 222.3l.5-.3-.4 .3M259.1 221.2l-.1 .1M261.1 221.4v.3M261.6 221.3v.1M261.7 221.2l.1 .1"/>
<circle cx="47.9" cy="108.8" r=".07"/>
<circle cx="341.4" cy="108.7" r=".06"/>
</g>
<!-- layer: Visible (ISO) -->
<g fill="#000">
<circle cx="44.9" cy="105.7" r=".25"/>
<circle cx="45.1" cy="106.1" r=".25"/>
<circle cx="339.6" cy="108.1" r=".25"/>
<circle cx="371.6" cy="108.1" r=".25"/>
<circle cx="395" cy="107.6" r=".25"/>
<circle cx="395" cy="107" r=".25"/>
<circle cx="398.1" cy="152.1" r=".25"/>
<circle cx="264.9" cy="196.4" r=".25"/>
<circle cx="313.7" cy="210.4" r=".25"/>
<circle cx="316.1" cy="211.4" r=".25"/>
<circle cx="382.8" cy="210" r=".25"/>
<circle cx="397.4" cy="210.4" r=".25"/>
</g>
<!-- layer: Visible Narrow (ISO) -->
<g fill="#000">
<circle cx="340" cy="107.7" r=".18"/>
<circle cx="341.3" cy="107.7" r=".18"/>
<circle cx="341.5" cy="108.6" r=".18"/>
<circle cx="341.5" cy="107.9" r=".18"/>
<circle cx="369.6" cy="108.6" r=".18"/>
<circle cx="369.6" cy="107.9" r=".18"/>
<circle cx="369.8" cy="107.7" r=".18"/>
<circle cx="371.2" cy="107.7" r=".18"/>
<circle cx="313.7" cy="210.4" r=".18"/>
<circle cx="315.4" cy="206.9" r=".18"/>
<circle cx="339.6" cy="209.4" r=".18"/>
<circle cx="339.6" cy="211.7" r=".18"/>
<circle cx="339.6" cy="207.5" r=".18"/>
<circle cx="339.8" cy="208.7" r=".18"/>
<circle cx="340" cy="212" r=".18"/>
<circle cx="340" cy="209.2" r=".18"/>
<circle cx="341" cy="207.5" r=".18"/>
<circle cx="341.3" cy="212" r=".18"/>
<circle cx="341.5" cy="207.5" r=".18"/>
<circle cx="341.5" cy="208.7" r=".18"/>
<circle cx="341.5" cy="212.9" r=".18"/>
<circle cx="341.5" cy="212.2" r=".18"/>
<circle cx="369.6" cy="207.5" r=".18"/>
<circle cx="369.6" cy="212.2" r=".18"/>
<circle cx="369.6" cy="212.9" r=".18"/>
<circle cx="369.6" cy="208.7" r=".18"/>
<circle cx="369.8" cy="212" r=".18"/>
<circle cx="370.1" cy="209.2" r=".18"/>
<circle cx="371.2" cy="209.2" r=".18"/>
<circle cx="371.2" cy="212" r=".18"/>
<circle cx="371.3" cy="208.7" r=".18"/>
<circle cx="371.3" cy="207.4" r=".18"/>
<circle cx="371.5" cy="207.5" r=".18"/>
<circle cx="395.7" cy="206.9" r=".18"/>
<circle cx="397.4" cy="210.4" r=".18"/>
</g>
<!-- layer: Hatch (ISO) -->
<g fill="#000">
<path d="M0 0h10v5h-5v5h-5z" fill-rule="evenodd"/>
<path d="M410 0h10v10h-5v-5h-5z" fill-rule="evenodd"/>
<path d="M0 287h5v5h5v5h-10z" fill-rule="evenodd"/>
<path d="M410 292h5v-5h5v10h-10z" fill-rule="evenodd"/>
</g>
<g fill="none" stroke="#f00" stroke-width=".36">
<path d="M285 35.8v5M285 38.3h2.5M285 41.7v1M285 43.6v5M285 49.5v1M285 51.4v5M285 57.3v1M285 59.2v5M285 65.1v1M285 67v5M285 72.9v1M285 74.8v5"/>
<path d="M285 80.7v1M285 82.6v5M285 88.5v1M285 90.4v5M285 96.3v1M285 98.2v5M285 104.1v1M285 106v5M285 111.9v1M285 113.8v5"/>
</g>
<path d="M285 35.8v5M285 113.8v5" fill="none" stroke="#f00" stroke-width=".7"/>
<path d="M285 38.3l2.5-.5v1z" fill="#f00"/>
<path d="M285 38.3l2.5-.5v1zM287.5 38.3h3.1M285 116.3h2.5" fill="none" stroke="#f00" stroke-width=".36"/>
<path d="M285 116.3l2.5-.5v1z" fill="#f00"/>
<path d="M285 116.3l2.5-.5v1zM287.5 116.3h3.1" fill="none" stroke="#f00" stroke-width=".36"/>
<!-- layer: Border (ISO) -->
<g fill="none" stroke="#000" stroke-width=".7">
<path d="M0 0h10v5h-5v5h-5zM15 5h400v287h-400zM20 10h390v277h-390zM52.5 5v5M105 5v5M157.5 5v5M212.1 5h5.8l-2.9 5zM215 0v10M262.5 5v5M288 10h122M315 5v5M367.5 5v5"/>
<path d="M410 0h10v10h-5v-5h-5zM420 0h-420v297h420h-10v-5h5v-5h5M15 49.5h5M410 49.5h5M15 99h5M410 99h5M10 148.5h10M15 145.7l5 2.8-5 2.9zM410 148.5l5-2.8v5.7zM410 148.5h10M15 198h5M410 198h5"/>
<path d="M15 247.5h5M410 247.5h5M0 287h5v5h5v5h-10zM52.5 287v5M105 287v5M157.5 287v5M215 287l2.9 5h-5.8zM215 287v10M262.5 287v5M315 287v5M367.5 287v5"/>
</g>
<!-- layer: Title (ISO) -->
<g fill="none" stroke="#000" stroke-width=".51">
<path d="M230 234.5h130v12.5h-130zM360 234.5h50v12.5h-50zM230 247h38v10h-38zM305 247v40M322 247v10M339 247v10M360 247v40M399 257v10M410 257v-10h-142v40M230 267h180M268 277h37M360 277h50"/>
<path d="M367 277v10M391 277v10M399 277v10"/>
</g>
<g fill="none" stroke="#f00" stroke-width=".3">
<path d="M341 252h2.4M344 252h.1M344.6 252h2.4M349 252h1.8M351.2 252h.1M351.7 252h3.6M353.5 247.5v1.8M353.5 249.8h.1M353.5 250.3v3.5M353.5 254.3h.1M353.5 254.8v1.7M355.7 252h.1"/>
<path d="M356.2 252h1.8"/>
</g>
<g fill="none" stroke="#000" stroke-width=".59">
<path d="M230 257h180v30h-180zM342 250l4-1.5v7l-4-1.5z"/>
<circle cx="353.5" cy="252" r="3.5"/>
<circle cx="353.5" cy="252" r="2"/>
</g>
<path d="M232 237.4h1.5" fill="none" stroke="#000" stroke-width=".29"/>
<!-- layer: Dimension (ISO) -->
<g fill="none" stroke="#000" stroke-width=".29">
<path d="M44.7 36.8l2.5-.5v1zM44.7 26.8l2.5-.5v1.1zM44.7 36.8h214.3M44.7 23.7v77.8M44.7 26.8h225.2M256.5 36.3l2.5 .5-2.5 .5zM259 37l2.5-.5v1zM259 37h10M259 33.7v13.1M266.5 36.5l2.5 .5-2.5 .5zM267.4 26.3l2.5 .5-2.5 .6zM269 33.8v19.6h1.2"/>
<path d="M269.9 23.7v27.9M310.6 31.1l2.5-.5v1zM310.6 31.1h38.9M310.6 27.9v73.9M311.8 36.9l2.5-.5v1zM311.8 36.9h87.5M311.8 33.7v13M361.6 31.1h39M396.8 36.4l2.5 .5-2.5 .5zM398.1 30.6l2.5 .5-2.5 .5zM399.3 33.7v13M400.6 27.9v73.9"/>
<path d="M223.9 46.6h35.3M227.1 46.6l.5 2.5h-1zM227.1 46.6v54.3M265.9 54.9l2.3-1-1.8 1.8zM269.4 52.6a.9 .9 0 0 1 .3 1.3 .9 .9 0 0 1-1.3 .2 .9 .9 0 0 1-.1-1.4M269.7 52.9l-5.6 3.8M269.9 52.9v.5M270.7 53.4h12M271.5 51.1l.6 .8-2.4 1zM271.8 51.5l-2.1 1.4M279.5 53.4l.5 2.5h-1zM279.5 53.4v56.1"/>
<path d="M283.5 43.5l-13.8 9.4M247.2 78.6l2.5-.5v1zM247.2 78.6h11.8M247.2 75.4v25.7M256.5 78.1l2.5 .5-2.5 .5zM226.6 98.4h1l-.5 2.5zM236.9 87.8h21.4M239.5 98.4h1l-.5 2.5zM240 87.8l.5 2.5h-1zM240 87.8v13.1M43.7 112l2.1-1.3-1.4 2.1zM45.8 110.7l-12.9 12"/>
<path d="M45.8 110.7l-1.8 1.7M47.9 111.6h15.9M49.9 109.5h.8M51.5 104.8l.7 .7-2.2 1.3zM53.7 103.4l-7.9 7.3M60.1 107h1l-.5 2.5zM60.6 111.6l.5 2.5h-1zM60.6 104.4v18.5M261.3 109.5h21.4M279 107h1l-.5 2.5zM317.4 111.6v12.8M327.7 111.6v18.6"/>
<path d="M336.6 109.3v15.1M374.5 109.2v15.2M383.4 111.6v18.6M317.4 121.2l2.4-.5v1zM317.4 121.2h10.3M325.2 120.7l2.5 .5-2.5 .5zM327.7 127l2.5-.5v1zM327.7 127h55.7M336.6 121.2l2.6-.5v1zM336.6 121.2h13M361.6 121.2h12.9M372 120.7l2.5 .5-2.5 .5z"/>
<path d="M380.9 126.5l2.5 .5-2.5 .5z"/>
</g>
<g fill="#000">
<path d="M44.7 36.8l2.5-.5v1zM44.7 26.8l2.5-.5v1.1zM256.5 36.3l2.5 .5-2.5 .5zM259 37l2.5-.5v1zM266.5 36.5l2.5 .5-2.5 .5zM267.4 26.3l2.5 .5-2.5 .6zM310.6 31.1l2.5-.5v1zM311.8 36.9l2.5-.5v1zM396.8 36.4l2.5 .5-2.5 .5zM398.1 30.6l2.5 .5-2.5 .5zM227.1 46.6l.5 2.5h-1zM265.9 54.9l2.3-1-1.8 1.8z"/>
<path d="M271.5 51.1l.6 .8-2.4 1zM279.5 53.4l.5 2.5h-1zM247.2 78.6l2.5-.5v1zM256.5 78.1l2.5 .5-2.5 .5zM226.6 98.4h1l-.5 2.5zM239.5 98.4h1l-.5 2.5zM240 87.8l.5 2.5h-1zM43.7 112l2.1-1.3-1.4 2.1zM51.5 104.8l.7 .7-2.2 1.3zM60.1 107h1l-.5 2.5zM60.6 111.6l.5 2.5h-1zM279 107h1l-.5 2.5z"/>
<path d="M317.4 121.2l2.4-.5v1zM325.2 120.7l2.5 .5-2.5 .5zM327.7 127l2.5-.5v1zM336.6 121.2l2.6-.5v1zM372 120.7l2.5 .5-2.5 .5zM380.9 126.5l2.5 .5-2.5 .5z"/>
</g>
<!-- layer: Symbol (ISO) -->
<path d="M237.9 102.5l1.8 1.8-.8 .6zM237.9 102.5l13.6 19.8h2.5" fill="none" stroke="#000" stroke-width=".29"/>
<path d="M237.9 102.5l1.8 1.8-.8 .6z" fill="#000"/>
<g font-size="7.2" fill="#f00">
<text x="294.1" y="40.9">A</text>
<text x="294.1" y="118.9">A</text>
</g>
<g font-size="5.8">
<text x="367.1" y="242">Базова ABPL</text>
<text x="326.3" y="280.5">ABPL</text>
</g>
<g font-size="5.6">
<text x="15.9" y="26.8">A</text>
<text x="410.4" y="26.8">A</text>
<text x="15.9" y="76.3">B</text>
<text x="410.4" y="76.3">B</text>
<text x="15.6" y="125.8">C</text>
<text x="410.4" y="125.8">C</text>
<text x="15.6" y="175.3">D</text>
<text x="410.4" y="175.3">D</text>
<text x="15.9" y="224.8">E</text>
<text x="410.4" y="224.8">E</text>
<text x="16.2" y="274.3">F</text>
<text x="410.4" y="274.3">F</text>
</g>
<text font-size="5.1" fill="#f00" x="342.1" y="147.5">A ( 1 : 28 )</text>
<g font-size="5.1">
<text x="232" y="232.5">Bemerkungen:</text>
<text x="307" y="255.6">1 : 28</text>
<text x="307" y="265.7">Technische Zeichnung</text>
<text x="361" y="265.6">Eingetragen</text>
<text x="400" y="265.6">A3</text>
<text x="270" y="275.5">Д.Павлов</text>
<text x="361" y="273.8">ABPL</text>
<text x="270" y="285.7">D.Pavlov</text>
</g>
<g font-size="4.8">
<text x="24.9" y="9.6">1</text>
<text x="77.4" y="9.6">2</text>
<text x="129.9" y="9.6">3</text>
<text x="182.4" y="9.6">4</text>
<text x="234.9" y="9.6">5</text>
<text x="287.4" y="9.6">6</text>
<text x="339.9" y="9.6">7</text>
<text x="392.4" y="9.6">8</text>
<text x="152" y="25.3">6305</text>
<text x="350.3" y="29.5">2519</text>
<text x="146.6" y="35.2">6000</text>
<text x="260" y="35.4">280</text>
<text x="350.3" y="35.3">2450</text>
<text x="249.1" y="77">330</text>
<text x="225.5" y="79" transform="rotate(-90 225.5 79)">1520</text>
<text x="277.9" y="86.7" transform="rotate(-90 277.9 86.7)">1570</text>
<text x="238.4" y="98.3" transform="rotate(-90 238.4 98.3)">365</text>
<text x="318.6" y="119.6">290</text>
<text x="350.3" y="119.6">1060</text>
<text x="59" y="122.1" transform="rotate(-90 59 122.1)">61</text>
<text x="254.8" y="123.6">7000kg.</text>
<text x="350.3" y="125.4">1560</text>
<text x="273.7" y="252.6">ISO 2768-m</text>
<text x="232" y="261.7">Realmet MCC</text>
<text x="24.9" y="290.9">1</text>
<text x="77.4" y="291">2</text>
<text x="129.9" y="291">3</text>
<text x="182.4" y="290.9">4</text>
<text x="234.9" y="290.9">5</text>
<text x="287.4" y="291">6</text>
<text x="339.9" y="290.9">7</text>
<text x="392.4" y="291">8</text>
</g>
<g font-size="4.6">
<text x="274" y="47.1" transform="rotate(-34 274 47.1)">⌀50</text>
<text x="31.8" y="120.5" transform="rotate(-43 31.8 120.5)">⌀159</text>
</g>
<g font-size="3.6">
<text x="327.6" y="254.6">N/A</text>
<text x="232" y="265.2">Innovation group LTD.</text>
<text x="368" y="284.6">28.11.2024 г.</text>
<text x="392" y="284.5">DE</text>
<text x="400" y="284.6">1</text>
</g>
<g font-size="2.9">
<text x="308.4" y="251.1">Maßstab</text>
<text x="326.7" y="251">Masse</text>
<text x="361" y="250.1">Material:</text>
<text x="270" y="260.1">Technische Parameter:</text>
<text x="307" y="260.1">Inhalt des Dokumentеs</text>
<text x="361" y="260.1">Status des Dokumentes</text>
<text x="400" y="260">Format</text>
<text x="270" y="270.1">Bearbeiter:</text>
<text x="307" y="270.1">Name des Produktes</text>
<text x="270" y="280.1">Bestätigt von:</text>
<text x="361" y="280.5">Ände</text>
<text x="367.2" y="280.5">rErstellungsdatum</text>
<text x="392" y="280.1">SprachBlatt</text>
<text x="400.3" y="280.1">e</text>
<text x="361" y="283.8">ung</text>
</g>
<text font-size="2.8" x="361" y="237.6">Best.Nr/ Seriennr.</text>
</svg>
